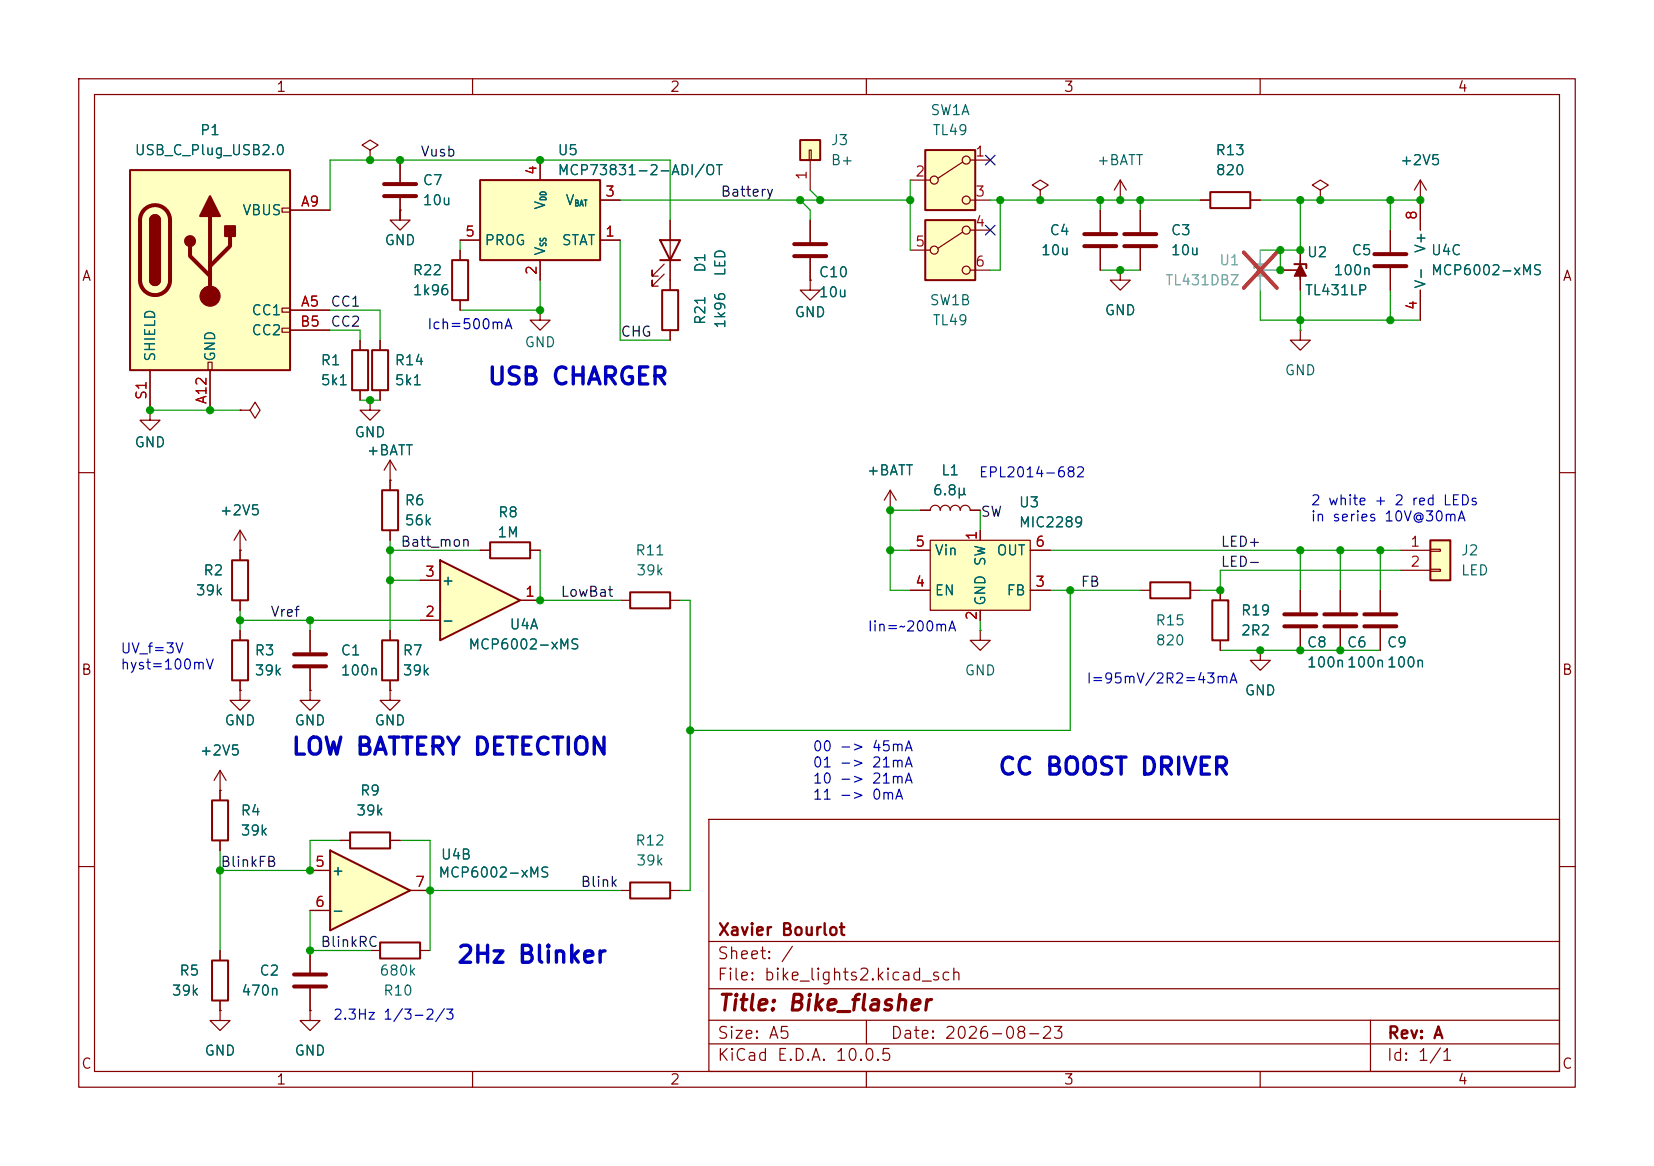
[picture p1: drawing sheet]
<svg xmlns="http://www.w3.org/2000/svg" width="210mm" height="148mm" viewBox="0 0 210 148" stroke-linecap="round" stroke-linejoin="round" font-family="sans-serif">
<g fill="none" stroke="#840000" stroke-width=".15">
<path d="M10 10h190v128h-190zM12 12h186v124h-186zM60 10v2M110 10v2M160 10v2M10 60h2M198 60h2M10 110h2M90 104h108v32h-108zM90 119.5h108M198 110h2M39.4 128.3v1.2h1.2l-1.2 1.3-1.3-1.3h1.3"/>
<path d="M39.4 128.3h.1M60 136v2M90 132.5h108M90 129.5h108M90 125.5h108M110 136v2M110 129.5v3M160 136v2M174 129.5v6.5"/>
</g>
<path d="M101.6 17.8h2.5v2.5h-2.5z" fill="#ffffc2"/>
<path d="M101.6 17.8h2.5v2.5h-2.5zM29.5 71.1h2v5.1h-2zM26.9 101.6h2.1v5.1h-2.1z" fill="none" stroke="#840000" stroke-width=".25"/>
<g fill="none" stroke="#840000" stroke-width=".15">
<path d="M102.7 19.1h.3v1.2h-.3zM102.9 20.3v3.8M19 52.1v1.2h1.3l-1.3 1.3-1.2-1.3h1.2M19 52.1h.1M30.5 52.1h1.2l.7-1 .6 1-.6 1-.7-1M30.5 52.1h.1M49.5 58.4l-.7 1.3M49.5 58.4l.8 1.3M49.5 58.4v2.6M30.5 69.9v1.2M30.5 76.2v1.3M49.5 61h.1"/>
<path d="M170.2 74.9v2.8M170.2 79.8v2.8M175.3 74.9v2.8M175.3 79.8v2.8M160 82.6v1.2h1.3l-1.3 1.3-1.3-1.3h1.3M160 82.6h.1M27.9 100.3v1.3M27.9 106.7v1.3"/>
</g>
<path d="M168.1 78h4.1M168.1 79.5h4.1M173.2 78h4.1M173.2 79.5h4.1" fill="none" stroke="#840000" stroke-width=".51"/>
<path d="M181.6 68.6h2.5v5.1h-2.5z" fill="#ffffc2"/>
<path d="M181.6 68.6h2.5v5.1h-2.5z" fill="none" stroke="#840000" stroke-width=".25"/>
<path d="M102.9 35.6v1.2h1.2l-1.2 1.3-1.3-1.3h1.3M102.9 35.6h.1M177.8 69.9h3.8M177.8 72.4h3.8M181.6 69.7h1.3v.3h-1.3zM181.6 72.3h1.3v.2h-1.3z" fill="none" stroke="#840000" stroke-width=".15"/>
<path d="M118.1 68.6h12.7v8.9h-12.7z" fill="#ffffc2"/>
<g fill="none" stroke="#840000" stroke-width=".15">
<path d="M78.7 76.2h1.3M85.1 76.2h1.3M115.6 74.9h2.5M115.6 69.9h2.5M118.1 68.6h12.7v8.9h-12.7zM124.5 67.3v1.3M124.5 77.5v1.2M130.8 74.9h2.5M130.8 69.9h2.5M27.9 97.8l-.7 1.3M27.9 97.8l.8 1.3M27.9 97.8v2.5"/>
<path d="M27.9 100.3h.1M43.2 106.7h1.2M49.5 106.7h1.3"/>
</g>
<path d="M80 75.2h5.1v2h-5.1zM44.4 105.7h5.1v2h-5.1z" fill="none" stroke="#840000" stroke-width=".25"/>
<path d="M41.9 108l10.2 5-10.2 5.1z" fill="#ffffc2"/>
<path d="M41.9 108l10.2 5-10.2 5.1z" fill="none" stroke="#840000" stroke-width=".25"/>
<path d="M39.4 110.5h2.5M39.4 115.6h2.5M52.1 113h2.5" fill="none" stroke="#840000" stroke-width=".15"/>
<path d="M55.9 71.1l10.1 5.1-10.1 5.1z" fill="#ffffc2"/>
<path d="M57.4 33h2v5.1h-2zM153.7 24.4h5v2h-5zM164.3 33.5h1.6v.5M47.2 44.5h2.1v5h-2.1zM55.9 71.1l10.1 5.1-10.1 5.1zM62.2 68.8h5.1v2.1h-5.1zM146 73.9h5.1v2h-5.1zM153.9 76.2h2.1v5.1h-2.1zM48.3 119.6h5v2.1h-5zM80 112h5.1v2h-5.1zM26.9 121.9h2.1v5.1h-2.1z" fill="none" stroke="#840000" stroke-width=".25"/>
<g fill="none" stroke="#840000" stroke-width=".15">
<path d="M58.4 31.8v1.2M58.4 38.1v1.3M102.9 27.9v2.8M102.9 32.8v2.8M152.4 25.4h1.3M158.7 25.4h1.3M162.6 34.3h2.5M165.1 33v2.6M165.1 31.8v5M167.6 24.1l1.1-.6-1.1-.6-1 .6 1 .6v1.3M167.6 25.4h.1M176.5 29.2v2.8"/>
<path d="M176.5 34v2.8M180.3 25.4h.1M180.3 22.9l-.7 1.2M180.3 22.9l.8 1.2M180.3 22.9v6.3M180.3 36.8v3.8M47 50.8v1.3h1.3l-1.3 1.2-1.3-1.2h1.3M47 50.8h.1M48.3 43.2v1.3M48.3 49.5v1.3M165.1 41.9v1.3h1.3l-1.3 1.3-1.3-1.3h1.3M165.1 41.9h.1"/>
<path d="M30.5 69.9h.1M30.5 67.3l-.8 1.3M30.5 67.3l.7 1.3M30.5 67.3v2.6M53.3 78.7h2.6M53.3 73.7h2.6M61 69.9h1.2M66 76.2h2.6M67.3 69.9h1.3M144.8 74.9h1.2M151.1 74.9h1.3M154.9 74.9v1.3"/>
<path d="M165.1 74.9v2.8M165.1 79.8v2.8M124.5 80v1.3h1.2l-1.2 1.3-1.3-1.3h1.3M124.5 80h.1M154.9 81.3v1.3M78.7 113h1.3M85.1 113h1.3M27.9 128.3v1.2h1.3l-1.3 1.3-1.2-1.3h1.2M27.9 128.3h.1M27.9 120.7v1.2M27.9 127v1.3M47 120.7h1.3"/>
<path d="M53.3 120.7h1.3"/>
</g>
<path d="M100.8 31h4.1M100.8 32.5h4.1M174.5 32.3h4.1M174.5 33.8h4.1M163.1 78h4M163.1 79.5h4" fill="none" stroke="#840000" stroke-width=".51"/>
<path d="M165.1 33.5l.8 1.6h-1.6z" fill="#840000" stroke="#840000" stroke-width=".15"/>
<path d="M160 33v2.6M160 31.8v5M160 34.3h2.6" fill="none" stroke="#a1a1a1" stroke-width=".15"/>
<path d="M160 33.5l.8 1.6h-1.5z" fill="#a1a1a1" stroke="#a1a1a1" stroke-width=".15"/>
<path d="M160.8 33.5h-1.5v.5" fill="none" stroke="#a1a1a1" stroke-width=".25"/>
<path d="M157.9 32l4.2 4.6M162.1 32l-4.2 4.6" fill="none" stroke="#e12e31" stroke-width=".46"/>
<path d="M16.5 21.6h20.3v25.4h-20.3z" fill="#ffffc2"/>
<g fill="none" stroke="#840000" stroke-width=".15">
<path d="M47 19.1l1-.7-1-.6-1 .6 1 .7v1.2M35.8 26.4h1v.5h-1zM35.8 39.1h1v.5h-1zM36.8 39.4h5.1M36.8 26.7h5.1M47 20.3h.1M50.8 25.1v2.8h-1.3l1.3 1.3 1.3-1.3h-1.3v-1.2M50.8 26.7h.1M50.8 20.3v2.8M19 47v5.1M26.4 46h.5v1h-.5zM26.7 47v5.1"/>
<path d="M35.8 41.7h1v.5h-1zM36.8 41.9h5.1M45.7 43.2v1.3M45.7 49.5v1.3M49.5 61v1.2M49.5 67.3v1.3M30.5 87.6v1.3h1.2l-1.2 1.3-1.3-1.3h1.3M30.5 87.6h.1M30.5 80v1.3M30.5 86.4v1.2M39.4 87.6v1.3h1.2l-1.2 1.3-1.3-1.3h1.3M39.4 87.6h.1"/>
<path d="M39.4 80v2.8M39.4 84.8v2.8M49.5 87.6v1.3h1.3l-1.3 1.3-1.2-1.3h1.2M49.5 87.6h.1M49.5 80v1.3M49.5 86.4v1.2M39.4 120.7v2.7M39.4 125.5v2.8"/>
</g>
<path d="M16.5 21.6h20.3v25.4h-20.3zM19 27.9a.64 .64 0 0 1 .7-.6 .64 .64 0 0 1 .6 .6M19 35.6a.64 .64 0 0 0 .7 .6 .64 .64 0 0 0 .6-.6M44.7 44.5h2v5h-2zM48.5 62.2h2v5.1h-2zM29.5 81.3h2v5.1h-2zM48.5 81.3h2v5.1h-2z" fill="none" stroke="#840000" stroke-width=".25"/>
<path d="M18.3 26.6a1.9 1.9 0 0 1 2.1-.4 1.9 1.9 0 0 1 1.2 1.7v7.7a1.91 1.91 0 0 1-1.9 1.9 1.91 1.91 0 0 1-1.9-1.9v-7.7a1.9 1.9 0 0 1 .5-1.3zM24.1 31.2v1.3l2.6 2.6M26.7 27.4v10.2M29.2 30v1.2l-2.5 2.6M48.8 23.4h4M48.8 24.9h4M37.3 83.1h4.1M37.3 84.6h4.1M37.3 123.7h4.1M37.3 125.2h4.1" fill="none" stroke="#840000" stroke-width=".51"/>
<g fill="#840000" stroke="#840000" stroke-width=".25">
<path d="M19 27.9h1.3v7.7h-1.3z"/>
<path d="M19.2 27.5a.64 .64 0 0 1 .7-.1 .64 .64 0 0 1 .4 .5h-1.3z"/>
<path d="M19 35.6h1.3a.64 .64 0 0 1-.6 .6 .64 .64 0 0 1-.7-.6z"/>
<path d="M26.7 24.9l1.2 2.5h-2.5z"/>
<path d="M28.6 28.7h1.2v1.3h-1.2z"/>
<circle cx="24.1" cy="30.6" r=".63"/>
</g>
<circle cx="26.7" cy="37.6" r="1.27" fill="#840000" stroke="#840000" stroke-width=".15"/>
<path d="M117.5 19.1h6.3v7.6h-6.3z" fill="#ffffc2"/>
<g fill="none" stroke="#840000" stroke-width=".15">
<path d="M115.6 22.9h2.5M122.2 20.6l-3.1 2M123.2 20.3h2.5M123.2 25.4h2.5"/>
<circle cx="118.6" cy="22.9" r=".51"/>
<circle cx="122.7" cy="25.4" r=".51"/>
<circle cx="122.7" cy="20.3" r=".51"/>
</g>
<path d="M117.5 19.1h6.3v7.6h-6.3z" fill="none" stroke="#840000" stroke-width=".25"/>
<path d="M117.5 27.9h6.3v7.7h-6.3z" fill="#ffffc2"/>
<g fill="none" stroke="#840000" stroke-width=".15">
<path d="M68.6 39.4v1.2h1.2l-1.2 1.3-1.3-1.3h1.3M68.6 39.4h.1M85.1 35.6v1.2M115.6 31.8h2.5M122.2 29.5l-3.1 2M123.2 29.2h2.5M123.2 34.3h2.5M132.1 24.1l1-.6-1-.6-1 .6 1 .6v1.3M132.1 25.4h.1M139.7 26.7v2.8M139.7 31.5v2.8M142.2 34.3v1.3h1.3l-1.3 1.2-1.2-1.2h1.2"/>
<path d="M142.2 34.3h.1M142.2 25.4h.1M142.2 22.9l-.7 1.2M142.2 22.9l.8 1.2M142.2 22.9v2.5M144.8 26.7v2.8M144.8 31.5v2.8M85.1 41.9v1.3M113 64.8h.1M113 62.2l-.7 1.3M113 62.2l.8 1.3M113 62.2v2.6"/>
<path d="M116.8 64.8h1.3a.64 .64 0 0 1 .6-.7 .64 .64 0 0 1 .7 .7 .64 .64 0 0 1 .6-.7 .64 .64 0 0 1 .6 .7 .64 .64 0 0 1 .7-.7 .64 .64 0 0 1 .6 .7 .64 .64 0 0 1 .7-.7 .64 .64 0 0 1 .6 .7h1.3"/>
<circle cx="118.6" cy="31.8" r=".51"/>
<circle cx="122.7" cy="34.3" r=".51"/>
<circle cx="122.7" cy="29.2" r=".51"/>
</g>
<path d="M84.1 36.8h2v5.1h-2zM117.5 27.9h6.3v7.7h-6.3z" fill="none" stroke="#840000" stroke-width=".25"/>
<path d="M137.7 29.7h4M137.7 31.2h4M142.7 29.7h4.1M142.7 31.2h4.1" fill="none" stroke="#840000" stroke-width=".51"/>
<path d="M61 22.9h15.2v10.1h-15.2z" fill="#ffffc2"/>
<path d="M61 22.9h15.2v10.1h-15.2zM83.8 30.5h2.6l-1.3 2.5zM83.8 33h2.6" fill="none" stroke="#840000" stroke-width=".25"/>
<g fill="none" stroke="#840000" stroke-width=".15">
<path d="M36.8 39.4h5.1M36.8 26.7h5.1M50.8 26.7h.1M50.8 20.3v2.8M50.8 25.1v2.8M58.4 30.5h2.6M58.4 31.8v1.2M58.4 38.1v1.3M68.6 20.3v2.6M68.6 33v2.6M76.2 30.5h2.5M76.2 25.4h2.5"/>
<path d="M84.3 34.8l-1.5 1.5v-.7v.7h.8M84.3 33.5l-1.5 1.6v-.8v.8h.8M85.1 27.9v8.9M102.9 35.6h.1M102.9 27.9v2.8M102.9 32.8v2.8M139.7 26.7v2.8M139.7 31.5v2.8M142.2 34.3h.1M144.8 26.7v2.8M144.8 31.5v2.8M152.4 25.4h1.3"/>
<path d="M158.7 25.4h1.3M162.6 34.3h2.5M165.1 31.8v5M176.5 29.2v2.8M176.5 34v2.8M180.3 25.4h.1M180.3 25.4v3.8M180.3 36.8v3.8M19 52.1h.1M19 47v5.1M26.7 47v5.1M30.5 52.1h.1"/>
<path d="M36.8 41.9h5.1M45.7 43.2v1.3M45.7 49.5v1.3M47 50.8h.1M48.3 43.2v1.3M48.3 49.5v1.3M85.1 41.9v1.3M30.5 69.9h.1M30.5 69.9v1.2M30.5 76.2v1.3M49.5 61h.1M49.5 61v1.2"/>
<path d="M49.5 67.3v1.3M53.3 78.7h2.6M53.3 73.7h2.6M61 69.9h1.2M66 76.2h2.6M67.3 69.9h1.3M113 64.8h.1M115.6 74.9h2.5M115.6 69.9h2.5M116.8 64.8h1.3M123.2 64.8h1.3M124.5 67.3v1.3"/>
<path d="M124.5 77.5v1.2M130.8 74.9h2.5M130.8 69.9h2.5M154.9 74.9v1.3M165.1 74.9v2.8M165.1 79.8v2.8M170.2 74.9v2.8M170.2 79.8v2.8M175.3 74.9v2.8M175.3 79.8v2.8M30.5 87.6h.1M30.5 80v1.3"/>
<path d="M30.5 86.4v1.2M39.4 87.6h.1M39.4 80v2.8M39.4 84.8v2.8M49.5 87.6h.1M49.5 80v1.3M49.5 86.4v1.2M154.9 81.3v1.3M160 82.6h.1M27.9 100.3h.1M27.9 100.3v1.3M27.9 106.7v1.3"/>
<path d="M39.4 110.5h2.5M39.4 115.6h2.5M43.2 106.7h1.2M49.5 106.7h1.3M52.1 113h2.5M27.9 128.3h.1M27.9 120.7v1.2M27.9 127v1.3M39.4 128.3h.1M39.4 120.7v2.7M39.4 125.5v2.8"/>
</g>
<g fill="none" stroke="#009600" stroke-width=".15">
<path d="M41.9 26.7v-6.4h43.2v7.6M41.9 39.4h6.4v3.8M50.8 26.7v1.2M58.4 30.5v1.3M68.6 35.6v3.8h-10.2M78.7 25.4h36.9M78.7 30.5v12.7h6.4M101.6 25.4l1.3 1.3v1.2M102.9 24.1l1.2 1.3M115.6 22.9v8.9M125.7 25.4h26.7M127 25.4v8.9h-1.3"/>
<path d="M139.7 34.3h5.1M139.7 25.4v1.3M144.8 25.4v1.3M160 25.4h20.3M160 36.8v3.8h20.3M162.6 31.8v2.5M165.1 25.4v6.4h-5.1M165.1 36.8v5.1M176.5 25.4v3.8M176.5 36.8v3.8M19 52.1h11.5M41.9 41.9h3.8v1.3"/>
<path d="M45.7 50.8h2.6M30.5 78.7h22.8M30.5 77.5v2.5M39.4 78.7v1.3M49.5 68.6v11.4M49.5 73.7h3.8M49.5 69.9h11.5M68.6 69.9v6.3h10.1M86.4 76.2h1.2v36.8h-1.2M113 69.9h2.6M116.8 64.8h-3.8v10.1h2.6M124.5 64.8v2.5"/>
<path d="M124.5 78.7v1.3M133.3 69.9h44.5M133.3 74.9h11.5M135.9 74.9v17.8h-48.3M165.1 69.9v5M170.2 69.9v5M175.3 69.9v5M177.8 72.4h-22.9v2.5h-2.5M154.9 82.6h20.4M27.9 108v12.7M39.4 115.6v5.1h7.6M43.2 106.7h-3.8v3.8h-11.5"/>
<path d="M50.8 106.7h3.8v14M54.6 113h24.1"/>
</g>
<path d="M125.1 19.7l1.2 1.2M126.3 19.7l-1.2 1.2M125.1 28.6l1.2 1.2M126.3 28.6l-1.2 1.2" fill="none" stroke="#000084" stroke-width=".15"/>
<path d="M160 31.8v5M160 34.3h2.6" fill="none" stroke="#a1a1a1" stroke-width=".15"/>
<path d="M157.9 32l4.2 4.6M162.1 32l-4.2 4.6" fill="none" stroke="#e12e31" stroke-width=".46"/>
<g fill="#009600" stroke="#009600" stroke-width=".13">
<circle cx="113" cy="64.8" r=".46"/>
<circle cx="113" cy="69.9" r=".46"/>
<circle cx="135.9" cy="74.9" r=".46"/>
<circle cx="154.9" cy="74.9" r=".46"/>
<circle cx="160" cy="82.6" r=".46"/>
<circle cx="47" cy="20.3" r=".46"/>
<circle cx="47" cy="50.8" r=".46"/>
<circle cx="50.8" cy="20.3" r=".46"/>
<circle cx="170.2" cy="69.9" r=".46"/>
<circle cx="175.3" cy="69.9" r=".46"/>
<circle cx="170.2" cy="82.6" r=".46"/>
<circle cx="165.1" cy="82.6" r=".46"/>
<circle cx="165.1" cy="69.9" r=".46"/>
<circle cx="87.6" cy="92.7" r=".46"/>
<circle cx="39.4" cy="78.7" r=".46"/>
<circle cx="68.6" cy="76.2" r=".46"/>
<circle cx="54.6" cy="113" r=".46"/>
<circle cx="39.4" cy="120.7" r=".46"/>
<circle cx="30.5" cy="78.7" r=".46"/>
<circle cx="49.5" cy="69.9" r=".46"/>
<circle cx="49.5" cy="73.7" r=".46"/>
<circle cx="39.4" cy="110.5" r=".46"/>
<circle cx="27.9" cy="110.5" r=".46"/>
<circle cx="26.7" cy="52.1" r=".46"/>
<circle cx="19" cy="52.1" r=".46"/>
<circle cx="127" cy="25.4" r=".46"/>
<circle cx="142.2" cy="25.4" r=".46"/>
<circle cx="142.2" cy="34.3" r=".46"/>
<circle cx="139.7" cy="25.4" r=".46"/>
<circle cx="132.1" cy="25.4" r=".46"/>
<circle cx="144.8" cy="25.4" r=".46"/>
<circle cx="115.6" cy="25.4" r=".46"/>
<circle cx="68.6" cy="39.4" r=".46"/>
<circle cx="68.6" cy="20.3" r=".46"/>
<circle cx="104.1" cy="25.4" r=".46"/>
<circle cx="101.6" cy="25.4" r=".46"/>
<circle cx="167.6" cy="25.4" r=".46"/>
<circle cx="165.1" cy="25.4" r=".46"/>
<circle cx="176.5" cy="25.4" r=".46"/>
<circle cx="180.3" cy="25.4" r=".46"/>
<circle cx="176.5" cy="40.6" r=".46"/>
<circle cx="162.6" cy="34.3" r=".46"/>
<circle cx="162.6" cy="31.8" r=".46"/>
<circle cx="165.1" cy="31.8" r=".46"/>
<circle cx="165.1" cy="40.6" r=".46"/>
</g>
<g font-size="2.2" fill="#0000c2">
<text x="61.8" y="49.4">USB CHARGER</text>
<text x="36.9" y="96.4">LOW BATTERY DETECTION</text>
<text x="126.6" y="98.9">CC BOOST DRIVER</text>
<text x="57.9" y="122.8">2Hz Blinker</text>
</g>
<text font-size="2" fill="#840000" x="91" y="128.8">Title: Bike_flasher</text>
<g font-size="1.5" fill="#840000">
<text x="91.1" y="119.1">Xavier Bourlot</text>
<text x="91" y="124.8">File: bike_lights2.kicad_sch</text>
<text x="91" y="122.1">Sheet: /</text>
<text x="91" y="135">KiCad E.D.A. 10.0.5</text>
<text x="91" y="132.2">Size: A5</text>
<text x="113" y="132.2">Date: 2026-08-23</text>
<text x="176" y="135">Id: 1/1</text>
<text x="176.1" y="132.2">Rev: A</text>
</g>
<g font-size="1.3" fill="#840000">
<text x="35" y="12">1</text>
<text x="85" y="12">2</text>
<text x="135" y="12">3</text>
<text x="185" y="12">4</text>
<text x="10.3" y="36">A</text>
<text x="198.3" y="36">A</text>
<text x="10.2" y="86">B</text>
<text x="198.2" y="86">B</text>
<text x="10.2" y="136">C</text>
<text x="35" y="138">1</text>
<text x="85" y="138">2</text>
<text x="135" y="138">3</text>
<text x="185" y="138">4</text>
<text x="198.2" y="136">C</text>
</g>
<g font-size="1.3" fill="#006464">
<text x="25.3" y="17.5">P1</text>
<text x="118" y="14.9">SW1A</text>
<text x="118.3" y="17.5">TL49</text>
<text x="17" y="20">USB_C_Plug_USB2.0</text>
<text x="53.6" y="23.8">C7</text>
<text x="70.7" y="20">U5</text>
<text x="70.7" y="22.6">MCP73831-2-ADI/OT</text>
<text x="105.4" y="18.7">J3</text>
<text x="105.4" y="21.3">B+</text>
<text x="139.2" y="21.3">+BATT</text>
<text x="154.2" y="20">R13</text>
<text x="154.3" y="22.6">820</text>
<text x="177.7" y="21.3">+2V5</text>
<text x="30.7" y="27.6">VBUS</text>
<text x="53.6" y="26.4">10u</text>
<text x="69.5" y="26.7" transform="rotate(-90 69.5 26.7)">V</text>
<text x="71.7" y="26.4">V</text>
<text x="48.7" y="31.4">GND</text>
<text x="52.3" y="35.3">R22</text>
<text x="61.4" y="31.4">PROG</text>
<text x="69.5" y="32.5" transform="rotate(-90 69.5 32.5)">V</text>
<text x="71.2" y="31.4">STAT</text>
<text x="89.9" y="34.7" transform="rotate(-90 89.9 34.7)">D1</text>
<text x="92.4" y="35.2" transform="rotate(-90 92.4 35.2)">LED</text>
<text x="103.9" y="35.5">C10</text>
<text x="132.1" y="32.7">10u</text>
<text x="133.2" y="30.2">C4</text>
<text x="148.6" y="30.2">C3</text>
<text x="148.6" y="32.7">10u</text>
<text x="165.8" y="33">U2</text>
<text x="169.2" y="35.3">100n</text>
<text x="171.5" y="32.7">C5</text>
<text x="181.3" y="32.2" transform="rotate(-90 181.3 32.2)">V+</text>
<text x="181.6" y="32.7">U4C</text>
<text x="181.6" y="35.3">MCP6002-xMS</text>
<text x="31.8" y="40.3">CC1</text>
<text x="52.3" y="37.8">1k96</text>
<text x="89.9" y="41.3" transform="rotate(-90 89.9 41.3)">R21</text>
<text x="92.4" y="41.8" transform="rotate(-90 92.4 41.8)">1k96</text>
<text x="100.8" y="40.6">GND</text>
<text x="103.9" y="38">10u</text>
<text x="118" y="39.1">SW1B</text>
<text x="118.3" y="41.6">TL49</text>
<text x="140.2" y="40.3">GND</text>
<text x="165.6" y="37.8">TL431LP</text>
<text x="181.3" y="36.7" transform="rotate(-90 181.3 36.7)">V-</text>
<text x="20" y="46" transform="rotate(-90 20 46)">SHIELD</text>
<text x="27.6" y="46" transform="rotate(-90 27.6 46)">GND</text>
<text x="31.8" y="42.9">CC2</text>
<text x="40.6" y="46.7">R1</text>
<text x="50" y="46.7">R14</text>
<text x="66.5" y="44.4">GND</text>
<text x="163" y="48">GND</text>
<text x="40.6" y="49.2">5k1</text>
<text x="50" y="49.2">5k1</text>
<text x="17" y="57.1">GND</text>
<text x="44.9" y="55.8">GND</text>
<text x="46.5" y="58.1">+BATT</text>
<text x="27.8" y="65.7">+2V5</text>
<text x="51.3" y="64.5">R6</text>
<text x="63.1" y="66">R8</text>
<text x="110" y="60.7">+BATT</text>
<text x="118.3" y="63.2">6.8µ</text>
<text x="119.4" y="60.7">L1</text>
<text x="129.3" y="64.7">U3</text>
<text x="51.3" y="67">56k</text>
<text x="63.1" y="68.5">1M</text>
<text x="80.6" y="70.8">R11</text>
<text x="118.6" y="70.8">Vin</text>
<text x="125.4" y="72" transform="rotate(-90 125.4 72)">SW</text>
<text x="126.4" y="70.8">OUT</text>
<text x="129.3" y="67.3">MIC2289</text>
<text x="185.4" y="70.8">J2</text>
<text x="24.8" y="75.9">39k</text>
<text x="25.7" y="73.4">R2</text>
<text x="56" y="74.6">+</text>
<text x="80.7" y="73.4">39k</text>
<text x="118.6" y="75.9">EN</text>
<text x="125.4" y="77" transform="rotate(-90 125.4 77)">GND</text>
<text x="127.7" y="75.9">FB</text>
<text x="185.4" y="73.4">LED</text>
<text x="32.2" y="83.5">R3</text>
<text x="43.2" y="83.5">C1</text>
<text x="51" y="83.5">R7</text>
<text x="56" y="79.7">-</text>
<text x="59.4" y="82.8">MCP6002-xMS</text>
<text x="64.6" y="80.2">U4A</text>
<text x="146.6" y="79.7">R15</text>
<text x="146.6" y="82.2">820</text>
<text x="157.5" y="78.4">R19</text>
<text x="157.5" y="81">2R2</text>
<text x="165.8" y="82.5">C8</text>
<text x="170.9" y="82.5">C6</text>
<text x="176" y="82.5">C9</text>
<text x="32.2" y="86.1">39k</text>
<text x="43.2" y="86.1">100n</text>
<text x="51" y="86.1">39k</text>
<text x="122.4" y="86.1">GND</text>
<text x="158" y="88.6">GND</text>
<text x="165.8" y="85">100n100n100n</text>
<text x="28.4" y="92.4">GND</text>
<text x="37.3" y="92.4">GND</text>
<text x="47.5" y="92.4">GND</text>
<text x="25.3" y="96.2">+2V5</text>
<text x="45.6" y="101.3">R9</text>
<text x="30.5" y="103.8">R4</text>
<text x="30.5" y="106.4">39k</text>
<text x="45.1" y="103.8">39k</text>
<text x="80.6" y="107.6">R12</text>
<text x="42" y="111.5">+</text>
<text x="55.6" y="111.7">MCP6002-xMS</text>
<text x="55.9" y="109.4">U4B</text>
<text x="80.7" y="110.2">39k</text>
<text x="42" y="116.5">-</text>
<text x="22.7" y="124.2">R5</text>
<text x="32.8" y="124.2">C2</text>
<text x="48.1" y="124.2">680k</text>
<text x="21.7" y="126.7">39k</text>
<text x="30.5" y="126.7">470n</text>
<text x="48.6" y="126.7">R10</text>
<text x="25.9" y="134.3">GND</text>
<text x="37.3" y="134.3">GND</text>
</g>
<g font-size="1.3" fill="#0f0f0f">
<text x="53.3" y="20.2">Vusb</text>
<text x="91.4" y="25.3">Battery</text>
<text x="41.9" y="41.8">CC2</text>
<text x="41.9" y="39.2">CC1</text>
<text x="78.7" y="43.1">CHG</text>
<text x="124.4" y="65.9">SW</text>
<text x="50.8" y="69.7">Batt_mon</text>
<text x="154.9" y="69.7">LED+</text>
<text x="71.1" y="76.1">LowBat</text>
<text x="137.1" y="74.8">FB</text>
<text x="154.9" y="72.3">LED-</text>
<text x="34.3" y="78.6">Vref</text>
<text x="27.9" y="110.4">BlinkFB</text>
<text x="73.6" y="112.9">Blink</text>
<text x="40.6" y="120.5">BlinkRC</text>
</g>
<g font-size="1.3" fill="#a90000">
<text x="68.4" y="22.3" transform="rotate(-90 68.4 22.3)">4</text>
<text x="102.7" y="23" transform="rotate(-90 102.7 23)">1</text>
<text x="116.1" y="22.7">2</text>
<text x="123.7" y="20.2">1</text>
<text x="38.1" y="26.5">A9</text>
<text x="76.7" y="25.3">3</text>
<text x="123.7" y="25.3">3</text>
<text x="123.7" y="29.1">4</text>
<text x="180.2" y="28" transform="rotate(-90 180.2 28)">8</text>
<text x="59" y="30.3">5</text>
<text x="68.4" y="35" transform="rotate(-90 68.4 35)">2</text>
<text x="76.7" y="30.3">1</text>
<text x="116.1" y="31.6">5</text>
<text x="123.7" y="34.2">6</text>
<text x="38" y="41.8">B5</text>
<text x="38.1" y="39.2">A5</text>
<text x="180.2" y="39.5" transform="rotate(-90 180.2 39.5)">4</text>
<text x="18.9" y="50.9" transform="rotate(-90 18.9 50.9)">S1</text>
<text x="26.5" y="51.4" transform="rotate(-90 26.5 51.4)">A12</text>
<text x="116.1" y="69.7">5</text>
<text x="124.3" y="68.7" transform="rotate(-90 124.3 68.7)">1</text>
<text x="131.3" y="69.7">6</text>
<text x="179" y="69.7">1</text>
<text x="53.9" y="73.5">3</text>
<text x="66.6" y="76.1">1</text>
<text x="116.1" y="74.8">4</text>
<text x="131.3" y="74.8">3</text>
<text x="179" y="72.3">2</text>
<text x="53.9" y="78.6">2</text>
<text x="124.3" y="78.8" transform="rotate(-90 124.3 78.8)">2</text>
<text x="39.9" y="110.4">5</text>
<text x="52.6" y="112.9">7</text>
<text x="39.9" y="115.4">6</text>
</g>
<g font-size="1.3" fill="#989898">
<text x="154.7" y="34">U1</text>
<text x="147.9" y="36.5">TL431DBZ</text>
</g>
<g font-size="1.3" fill="#0000c2">
<text x="54.2" y="42.1">Ich=500mA</text>
<text x="124.2" y="60.9">EPL2014-682</text>
<text x="166.3" y="64.5">2 white + 2 red LEDs</text>
<text x="166.3" y="66.5">in series 10V@30mA</text>
<text x="15.2" y="83.3">UV_f=3V</text>
<text x="110.1" y="80.5">Iin=~200mA</text>
<text x="15.2" y="85.3">hyst=100mV</text>
<text x="137.9" y="87.1">I=95mV/2R2=43mA</text>
<text x="103.1" y="95.7">00 -&gt; 45mA</text>
<text x="103.1" y="97.7">01 -&gt; 21mA</text>
<text x="103.1" y="99.8">10 -&gt; 21mA</text>
<text x="103.1" y="101.8">11 -&gt; 0mA</text>
<text x="42.2" y="129.7">2.3Hz 1/3-2/3</text>
</g>
<g font-size=".8" fill="#006464">
<text x="69.6" y="25.6" transform="rotate(-90 69.6 25.6)">DD</text>
<text x="72.9" y="26.4">BAT</text>
<text x="69.6" y="31.4" transform="rotate(-90 69.6 31.4)">SS</text>
</g>
</svg>
